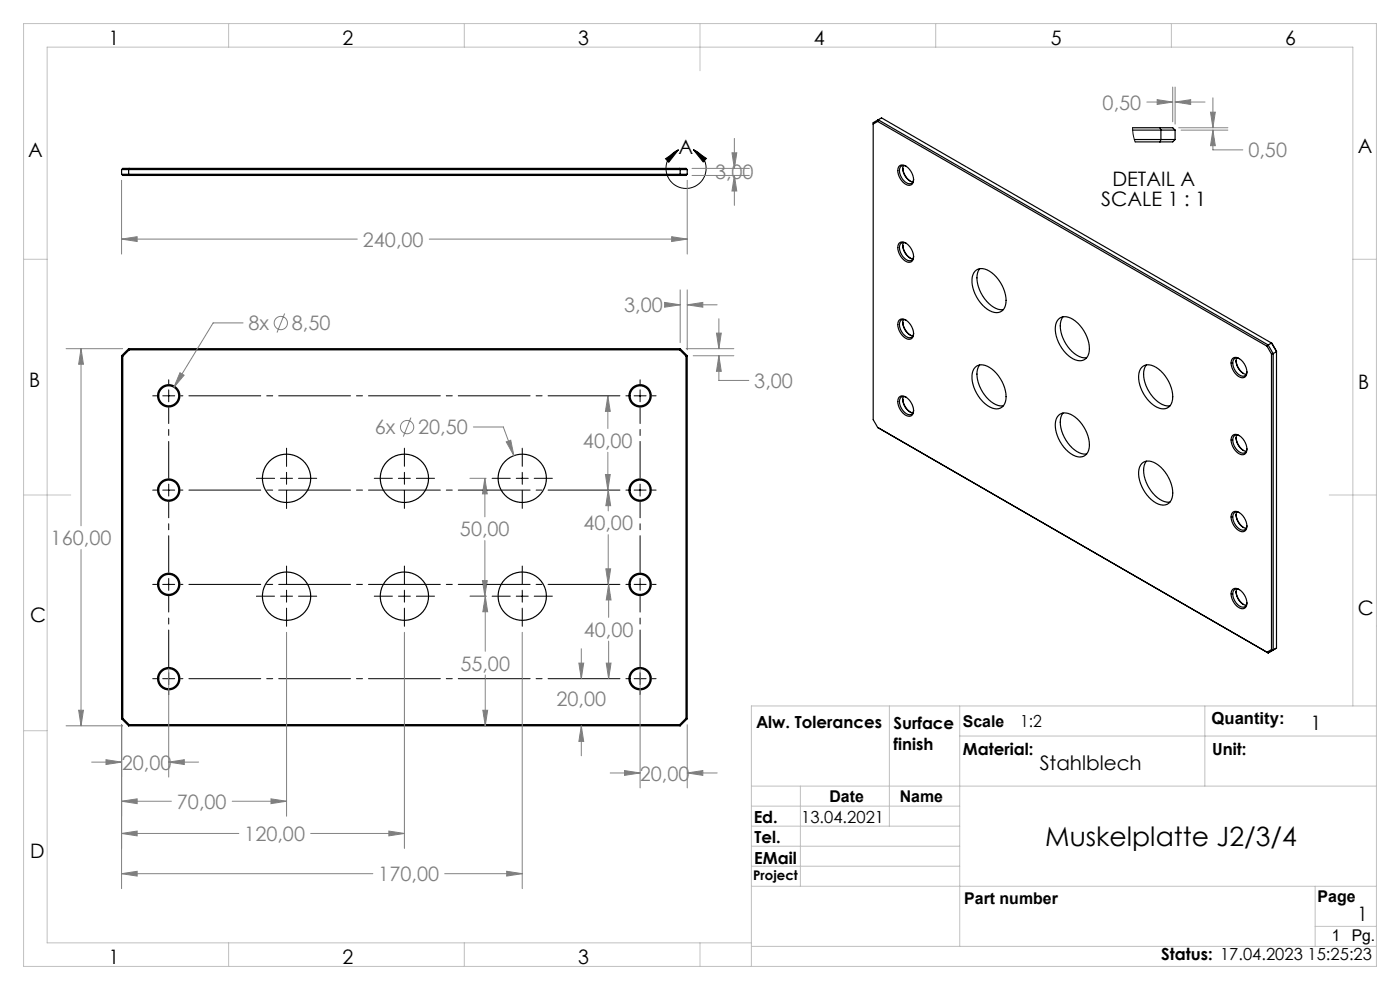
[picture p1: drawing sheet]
<svg xmlns="http://www.w3.org/2000/svg" width="297mm" height="210mm" viewBox="0 0 297 210" stroke-linecap="round" stroke-linejoin="round" font-family="sans-serif">
<g fill="none" stroke="#000" stroke-width=".25">
<path d="M25.8 36v1M25.8 36h120M25.8 36l.2-.3h119.5l.3 .3M25.8 37h120M25.8 37l.2 .2h119.5l.3-.2M27.4 35.7v1.5M144.2 35.7v1.5M145.8 36v1M186.2 25.8l-1 .5M186.2 25.8l82.6 47.6M186.2 25.8l.1-.4 82.7 47.8M190.8 35.2a1.52 1.52 0 0 1 2.2 .8 2.66 2.66 0 0 1 .5 3.1 1.52 1.52 0 0 1-2.2-.8 2.66 2.66 0 0 1-.5-3.1z"/>
<path d="M191.5 35.7a3.8 3.8 0 0 0 1.6 2.7M191.7 35.1a2.85 2.85 0 0 0 2 3.5M192.2 35.3a.98 .98 0 0 0-1.2 .1 .98 .98 0 0 0-.2 1.2 2.75 2.75 0 0 0 2.4 2.4 .91 .91 0 0 0 .6-1M240.3 27.1h8.5l.5 .5M240.3 27.6h9M240.6 29.6h8.7M246.1 27.1l.2 .5v2l-.2 .5M249.3 27.6v2M249.3 29.6l-.5 .5h-8M190.8 51.6a1.52 1.52 0 0 1 2.2 .7 2.66 2.66 0 0 1 .5 3.1 1.52 1.52 0 0 1-2.2-.7 2.66 2.66 0 0 1-.5-3.1zM191.5 52a3.8 3.8 0 0 0 1.6 2.8M191.7 51.4a2.85 2.85 0 0 0 2 3.5"/>
<path d="M192.2 51.6a.98 .98 0 0 0-1.2 .1 .98 .98 0 0 0-.2 1.2 2.75 2.75 0 0 0 2.4 2.4 .91 .91 0 0 0 .6-1M206.9 57.5a2.65 2.65 0 0 1 3.5 .4 7.5 7.5 0 0 1 2.9 6.9 2.08 2.08 0 0 1-3.4 1.1 7.4 7.4 0 0 1-3.5-7.7zM207.8 57a4.9 4.9 0 0 0 .3 5.1 5.7 5.7 0 0 0 4.6 3.6h.1M25.8 75.5l.2 .1M25.8 75.5v77M26 75.6v76.8M27.3 74h117M27.3 74l.1 .2M27.3 74l-1.5 1.5M27.4 74.2h116.8M27.4 74.2l-1.4 1.4M144.2 74.2l1.3 1.4"/>
<path d="M144.3 74l-.1 .2M144.3 74l1.5 1.5M145.5 75.6v76.8M145.8 75.5l-.3 .1M145.8 75.5v77M190.8 67.9a1.52 1.52 0 0 1 2.2 .7 2.66 2.66 0 0 1 .5 3.1 1.52 1.52 0 0 1-2.2-.7 2.66 2.66 0 0 1-.5-3.1zM191.5 68.3a3.8 3.8 0 0 0 1.6 2.8M191.7 67.8a2.85 2.85 0 0 0 2 3.4M192.2 67.9a.98 .98 0 0 0-1.2 .1 .98 .98 0 0 0-.2 1.2 2.75 2.75 0 0 0 2.4 2.4 .91 .91 0 0 0 .6-.9M206.9 77.9a2.65 2.65 0 0 1 3.5 .4 7.5 7.5 0 0 1 2.9 6.9 2.08 2.08 0 0 1-3.4 1.1 7.4 7.4 0 0 1-3.5-7.6zM207.8 77.4a4.9 4.9 0 0 0 .3 5.1 5.7 5.7 0 0 0 4.6 3.6h.1M224.6 67.7a2.65 2.65 0 0 1 3.5 .4 7.5 7.5 0 0 1 2.9 6.9 2.08 2.08 0 0 1-3.4 1.1 7.4 7.4 0 0 1-3.5-7.6z"/>
<path d="M225.5 67.2a4.9 4.9 0 0 0 .3 5.1 5.7 5.7 0 0 0 4.6 3.6h.1M242.2 77.9a2.65 2.65 0 0 1 3.6 .4 7.5 7.5 0 0 1 2.9 6.9 2.08 2.08 0 0 1-3.4 1.1 7.4 7.4 0 0 1-3.5-7.6zM243.2 77.4a4.9 4.9 0 0 0 .3 5.1 5.7 5.7 0 0 0 4.5 3.6h.2M261.5 76a1.52 1.52 0 0 1 2.2 .8 2.66 2.66 0 0 1 .5 3.1 1.52 1.52 0 0 1-2.2-.7 2.66 2.66 0 0 1-.5-3.2zM262.2 76.5a3.8 3.8 0 0 0 1.6 2.7M262.4 75.9a2.85 2.85 0 0 0 2 3.5M262.9 76.1a.98 .98 0 0 0-1.2 .1 .98 .98 0 0 0-.1 1.2 2.75 2.75 0 0 0 2.3 2.4 .91 .91 0 0 0 .6-1M268.8 73.4l.9 1.7M269 73.2l1.1 1.8M269 73.2l-.2 .2M269.7 72.8l-.7 .4M269.7 72.8l1.1 1.8-.7 .4"/>
<path d="M269.7 72.8l-82.7-47.8-1.8 1v63l1 1.7M269.7 75.1v62.7M269.7 72.8l1.1 1.7v63M270.1 75l-.4 .1M270.1 75v62.9M186.2 90.7l82.8 47.8M186.2 90.7h.1M190.8 84.2a1.52 1.52 0 0 1 2.2 .7 2.66 2.66 0 0 1 .5 3.2 1.52 1.52 0 0 1-2.2-.8 2.66 2.66 0 0 1-.5-3.1zM191.5 84.7a3.8 3.8 0 0 0 1.6 2.7M191.7 84.1a2.85 2.85 0 0 0 2 3.5M192.2 84.3a.98 .98 0 0 0-1.2 .1 .98 .98 0 0 0-.2 1.2 2.75 2.75 0 0 0 2.4 2.4 .91 .91 0 0 0 .6-1M224.6 88.1a2.65 2.65 0 0 1 3.5 .4 7.5 7.5 0 0 1 2.9 6.9 2.08 2.08 0 0 1-3.4 1.1 7.4 7.4 0 0 1-3.5-7.6z"/>
<path d="M225.5 87.6a4.9 4.9 0 0 0 .3 5.1 5.7 5.7 0 0 0 4.6 3.6h.1M242.2 98.3a2.65 2.65 0 0 1 3.6 .4 7.5 7.5 0 0 1 2.9 6.9 2.08 2.08 0 0 1-3.4 1.1 7.4 7.4 0 0 1-3.5-7.6zM243.2 97.8a4.9 4.9 0 0 0 .3 5.1 5.7 5.7 0 0 0 4.5 3.6h.2M261.5 92.4a1.52 1.52 0 0 1 2.2 .7 2.66 2.66 0 0 1 .5 3.1 1.52 1.52 0 0 1-2.2-.7 2.66 2.66 0 0 1-.5-3.1zM262.2 92.8a3.8 3.8 0 0 0 1.6 2.8M262.4 92.3a2.85 2.85 0 0 0 2 3.4M262.9 92.4a.98 .98 0 0 0-1.2 .1 .98 .98 0 0 0-.1 1.2 2.75 2.75 0 0 0 2.3 2.4 .91 .91 0 0 0 .6-.9M261.5 108.7a1.52 1.52 0 0 1 2.2 .7 2.66 2.66 0 0 1 .5 3.2 1.52 1.52 0 0 1-2.2-.8 2.66 2.66 0 0 1-.5-3.1zM262.2 109.2a3.8 3.8 0 0 0 1.6 2.7M262.4 108.6a2.85 2.85 0 0 0 2 3.5M262.9 108.7a.98 .98 0 0 0-1.2 .2 .98 .98 0 0 0-.1 1.2 2.75 2.75 0 0 0 2.3 2.4 .91 .91 0 0 0 .6-1M261.5 125a1.52 1.52 0 0 1 2.2 .8 2.66 2.66 0 0 1 .5 3.1 1.52 1.52 0 0 1-2.2-.7 2.66 2.66 0 0 1-.5-3.2z"/>
<path d="M262.2 125.5a3.8 3.8 0 0 0 1.6 2.7M262.4 124.9a2.85 2.85 0 0 0 2 3.5M262.9 125.1a.98 .98 0 0 0-1.2 .1 .98 .98 0 0 0-.1 1.2 2.75 2.75 0 0 0 2.3 2.4 .91 .91 0 0 0 .6-1M269.7 137.8l-.9 .6M269.7 137.8l.4 .1M269.7 138.1l-.7 .4M270.8 137.5l-.7 .4M270.8 137.5l-1.8 1M25.8 152.5l1.5 1.5M26 152.4l1.4 1.3M26 152.4l-.2 .1M27.3 154h117"/>
<path d="M27.4 153.7l-.1 .3M27.4 153.7h116.8M144.2 153.7l.1 .3M145.5 152.4l.3 .1M145.5 152.4l-1.3 1.3M145.8 152.5l-1.5 1.5"/>
<circle cx="35.8" cy="84" r="2.12"/>
<circle cx="35.8" cy="84" r="2.38"/>
<circle cx="135.8" cy="84" r="2.12"/>
<circle cx="135.8" cy="84" r="2.37"/>
<circle cx="35.8" cy="104" r="2.12"/>
<circle cx="35.8" cy="104" r="2.38"/>
<circle cx="60.8" cy="101.5" r="5.1"/>
<circle cx="85.8" cy="101.5" r="5.1"/>
<circle cx="110.8" cy="101.5" r="5.1"/>
<circle cx="135.8" cy="104" r="2.12"/>
<circle cx="135.8" cy="104" r="2.37"/>
<circle cx="35.8" cy="124" r="2.12"/>
<circle cx="35.8" cy="124" r="2.38"/>
<circle cx="60.8" cy="126.5" r="5.1"/>
<circle cx="85.8" cy="126.5" r="5.1"/>
<circle cx="110.8" cy="126.5" r="5.1"/>
<circle cx="135.8" cy="124" r="2.12"/>
<circle cx="135.8" cy="124" r="2.37"/>
<circle cx="35.8" cy="144" r="2.12"/>
<circle cx="35.8" cy="144" r="2.38"/>
<circle cx="135.8" cy="144" r="2.12"/>
<circle cx="135.8" cy="144" r="2.37"/>
</g>
<g fill="none" stroke="#000" stroke-width=".21">
<path d="M141.2 33.7l2.7-1.9-2 2.6zM147.1 31.8a4.3 4.3 0 0 1 1.9 6.5 4.3 4.3 0 0 1-6.8 0 4.3 4.3 0 0 1 1.7-6.5M147.1 31.8l2.8 1.8-.7 .8zM240.3 27.1l.1 1.5 .4 1.5M32.4 84h.9M34.5 84h2.6M35.8 80.6v.8M35.8 82.7v2.5M60.8 95.1v3.8M85.8 95.1v3.8M110.8 95.1v3.8M134.5 84h2.6"/>
<path d="M135.8 80.6v.8M135.8 82.7v2.5M138.3 84h.9M32.4 104h.9M34.5 104h2.6M35.8 102.7v2.5M54.4 101.5h3.9M59.5 101.5h2.6M60.8 100.2v2.5M60.8 104v3.9M63.3 101.5h3.9M79.4 101.5h3.9"/>
<path d="M84.5 101.5h2.6M85.8 100.2v2.5M85.8 104v3.9M88.3 101.5h3.9M104.4 101.5h3.9M109.5 101.5h2.6M110.8 100.2v2.5M110.8 104v3.9M113.3 101.5h3.9M134.5 104h2.6M135.8 102.7v2.5M138.3 104h.9"/>
<path d="M32.4 124h.9M34.5 124h2.6M35.8 122.7v2.5M54.4 126.5h3.9M59.5 126.5h2.6M60.8 120.1v3.8M60.8 125.2v2.5M60.8 129v3.9M63.3 126.5h3.9M79.4 126.5h3.9M84.5 126.5h2.6M85.8 120.1v3.8"/>
<path d="M85.8 125.2v2.5M85.8 129v3.9M88.3 126.5h3.9M104.4 126.5h3.9M109.5 126.5h2.6M110.8 120.1v3.8M110.8 125.2v2.5M110.8 129v3.9M113.3 126.5h3.9M134.5 124h2.6M135.8 122.7v2.5M138.3 124h.9"/>
<path d="M32.4 144h.9M34.5 144h2.6M35.8 142.7v2.5M35.8 146.5v.9M134.5 144h2.6M135.8 142.7v2.5M135.8 146.5v.9M138.3 144h.9"/>
</g>
<g fill="none" stroke="#808080" stroke-width=".21">
<path d="M248.8 18.5v7.3M249.3 18.5v7.8M25.8 38.2v15.7M145.8 38.2v15.7M146.8 35.7h12.2M146.8 37.2h12.2M155.3 32.4h1l-.5 3.3zM155.8 29.4v6.3M155.8 37.2v6.4M155.8 37.2l.5 3.3h-1zM243.3 21.6h5.5M245.5 21.1l3.3 .5-3.3 .6z"/>
<path d="M249.3 21.6h6.3M249.3 21.6l3.3-.5v1.1zM250.1 27.1h10.4M250.6 27.6h9.9M256.8 23.8h1l-.5 3.3zM257.3 27.6l.5 3.3h-1zM257.3 27.6v4.2h6.4M257.3 20.7v6.4M25.8 50.7h50M25.8 50.7l3.3-.5v1zM91.1 50.7h54.7M142.5 50.2l3.3 .5-3.3 .5z"/>
<path d="M14 74h12M17.2 74v37.5M17.2 74l.5 3.3h-1zM38.2 79.1l.8 .5-2.1 2.5zM51.6 68.5h-6.4l-8.3 13.6M60.4 66.5l-1.6 4M141 64.2l3.3 .5-3.3 .5zM141.8 64.7h2.5M144.3 61.5v11.2M145.6 74h10.1M145.8 64.7l3.3-.5v1zM145.8 61.5v12.7"/>
<path d="M145.8 64.7h6.3M147.1 75.5h8.6M152 70.7h1l-.5 3.3zM152.5 75.5l.5 3.3h-1zM152.5 75.5v5.2h6.4M152.5 67.6v6.4M87.2 88.6l-1.6 4M100.4 90.6h6.4l2.2 6.1M107.4 93.7l1-.3 .6 3.3zM129 84v6.9M129 95.9v8.1M129 84l.5 3.3h-1.1z"/>
<path d="M17.2 116.6v37.4M99.7 101.5h3.4M102.9 101.5l.5 3.3h-1zM102.9 101.5v8.1M102.9 114.7v11.8M128.4 100.7h1.1l-.5 3.3zM129 104v4.4M129 113.4v10.6M129 104l.5 3.3h-1zM60.8 134.1v39M85.8 134.1v45.9M99.7 126.5h3.4"/>
<path d="M102.4 123.2h1l-.5 3.3zM102.9 126.5l.6 3.3h-1.1zM102.9 126.5v11.6M110.8 134.1v54.4M123.3 137.6v6.4M128.5 120.7h1l-.5 3.3zM129.1 124v7M129.1 136v8M129.1 124l.5 3.3h-1zM14 154h12M16.7 150.7h1l-.5 3.3zM25.8 153.7v34.8"/>
<path d="M35.8 141.8v23M102.4 150.7h1.1l-.6 3.3zM102.9 143.2v10.8M122.8 140.7h1l-.5 3.3zM123.3 154v6.3M123.3 154l.5 3.3h-1zM128.6 140.7h1l-.5 3.3zM135.8 141.8v25.3M145.8 153.7v13.4M19.4 161.7h6.4M22.5 161.2l3.3 .5-3.3 .5zM25.8 170h10.6"/>
<path d="M25.8 176.8h24.9M25.8 170l3.3-.5v1zM25.8 176.8l3.3-.5v1zM35.8 161.7h6.3M35.8 161.7l3.3-.5v1zM49.3 170h11.5M57.5 169.5l3.3 .5-3.3 .5zM65.9 176.8h19.9M82.5 176.3l3.3 .5-3.3 .5zM129.4 164h6.4M132.5 163.5l3.3 .5-3.3 .5zM145.8 164l3.3-.5v1z"/>
<path d="M145.8 164h6.3M25.8 185.3h53.3M25.8 185.3l3.3-.5v1zM94.3 185.3h16.5M107.5 184.8l3.3 .5-3.3 .5z"/>
<circle cx="59.6" cy="68.5" r="1.41"/>
<circle cx="86.4" cy="90.6" r="1.41"/>
</g>
<path d="M38.3 84h95M38.3 104h95M38.3 124h95M38.3 144h95" fill="none" stroke="#000" stroke-width=".21" stroke-dasharray="15.2 1.3 1.3 1.3" stroke-dashoffset="-1.7"/>
<path d="M35.8 101.4v-14.9M135.8 101.4v-14.9M35.8 121.4v-14.9M135.8 121.4v-14.9M35.8 141.4v-14.9M135.8 141.4v-14.9" fill="none" stroke="#000" stroke-width=".21" stroke-dasharray="15.2 1.3 1.3 1.3" stroke-dashoffset="7.5"/>
<g fill="none" stroke="#c0c0c0" stroke-width=".21">
<path d="M5 5h287v200h-287zM48.5 5v5M98.5 5v5M148.5 5v10M198.5 5v5M248.5 5v5M5 55h5M287 55h5M5 105h10M282 105h10M5 155h5M188.7 149.8v25.5"/>
<path d="M203.6 149.8v51M203.6 156.1h88.4M255.6 149.8v17M287 149.8v-139.8h-277v190h149.4M292 149.8h-132.6v55.2M159.4 166.8h132.6M159.4 179.5h44.2M159.4 175.3h44.2M159.4 171h44.2M169.8 166.8v21.2M159.4 183.8h44.2M159.4 188h132.6"/>
<path d="M279 188v12.8M279 196.5h13M48.5 200v5M98.5 200v5M148.5 200v5M159.4 200.8h132.6"/>
</g>
<path d="M141.2 33.7l2.7-1.9-2 2.6zM147.1 31.8l2.8 1.8-.7 .8z" fill="#000"/>
<path d="M16.7 150.7h1l-.5 3.3zM17.2 74l.5 3.3h-1zM107.4 93.7l1.6 3-.6-3.3zM123.3 154l.5 3.3h-1zM122.8 140.7h1l-.5 3.3zM22.5 161.2l3.3 .5-3.3 .5zM35.8 161.7l3.3-.5v1zM132.5 163.5l3.3 .5-3.3 .5zM145.8 164l3.3-.5v1zM128.6 140.7h1l-.5 3.3zM129.1 124l.5 3.3h-1zM128.5 120.7h1l-.5 3.3zM129 104l.5 3.3h-1zM128.4 100.7h1.1l-.5 3.3zM129 84l.5 3.3h-1.1zM102.9 126.5l.6 3.3h-1.1zM102.4 150.7h1.1l-.6 3.3zM102.4 123.2h1l-.5 3.3zM102.9 101.5l.5 3.3h-1zM25.8 170l3.3-.5v1zM57.5 169.5l3.3 .5-3.3 .5zM25.8 176.8l3.3-.5v1zM82.5 176.3l3.3 .5-3.3 .5zM25.8 185.3l3.3-.5v1zM107.5 184.8l3.3 .5-3.3 .5zM152 70.7h1l-.5 3.3zM152.5 75.5l.5 3.3h-1zM141 64.2l3.3 .5-3.3 .5zM145.8 64.7l3.3-.5v1zM38.2 79.1l-1.3 3 2.1-2.5zM155.3 32.4h1l-.5 3.3zM155.8 37.2l.5 3.3h-1zM25.8 50.7l3.3-.5v1zM142.5 50.2l3.3 .5-3.3 .5zM257.3 27.6l.5 3.3h-1zM256.8 23.8h1l-.5 3.3zM249.3 21.6l3.3-.5v1.1zM245.5 21.1l3.3 .5-3.3 .6z" fill="#808080"/>
<text font-size="5.6" x="221.7" y="179.4">Muskelplatte J2/3/4</text>
<g font-size="4.2">
<text x="23.1" y="9.5">1</text>
<text x="72.7" y="9.5">2</text>
<text x="122.7" y="9.5">3</text>
<text x="172.7" y="9.5">4</text>
<text x="222.9" y="9.6">5</text>
<text x="272.7" y="9.5">6</text>
<text x="6" y="33.2">A</text>
<text x="143.9" y="32.7">A</text>
<text x="288" y="32.5">A</text>
<text x="236" y="39.4">DETAIL A</text>
<text x="233.6" y="43.6">SCALE 1 : 1</text>
<text x="6.2" y="82">B</text>
<text x="288.1" y="82.4">B</text>
<text x="288" y="130.5">C</text>
<text x="6.4" y="132">C</text>
<text x="278" y="154.9">1</text>
<text x="220.6" y="163.2">Stahlblech</text>
<text x="6.4" y="182">D</text>
<text x="288" y="195.3">1</text>
<text x="23.1" y="204.5">1</text>
<text x="72.7" y="204.5">2</text>
<text x="122.7" y="204.5">3</text>
</g>
<g font-size="4.2" fill="#808080">
<text x="233.9" y="23.2">0,50</text>
<text x="264.8" y="33.4">0,50</text>
<text x="151.7" y="38">3,00</text>
<text x="77" y="52.3">240,00</text>
<text x="52.7" y="70.1">8x</text>
<text x="61.9" y="70.1">8,50</text>
<text x="132.4" y="66.3">3,00</text>
<text x="160" y="82.3">3,00</text>
<text x="79.5" y="92.2">6x</text>
<text x="88.7" y="92.1">20,50</text>
<text x="123.7" y="95">40,00</text>
<text x="97.6" y="113.8">50,00</text>
<text x="123.8" y="112.5">40,00</text>
<text x="10.7" y="115.7">160,00</text>
<text x="123.8" y="135.1">40,00</text>
<text x="97.7" y="142.3">55,00</text>
<text x="118" y="149.8">20,00</text>
<text x="25.8" y="163.3">20,00</text>
<text x="135.7" y="165.6">20,00</text>
<text x="37.5" y="171.6">70,00</text>
<text x="51.8" y="178.4">120,00</text>
<text x="80.3" y="186.9">170,00</text>
</g>
<g font-size="3.5">
<text x="160.4" y="154.4">Alw. Tolerances</text>
<text x="189.5" y="154.6">Surface</text>
<text x="216.4" y="154.3">1:2</text>
<text x="257" y="153.5">Quantity:</text>
<text x="189.5" y="159.1">finish</text>
<text x="204.3" y="160.3">Material:</text>
<text x="257.2" y="160.1">Unit:</text>
<text x="159.9" y="174.6">Ed.</text>
<text x="160.1" y="178.7">Tel.</text>
<text x="170" y="174.6">13.04.2021</text>
<text x="160" y="183.2">EMail</text>
<text x="246.4" y="203.6">Status: 17.04.2023 15:25:23</text>
</g>
<g font-size="3.4">
<text x="204.3" y="154.3">Scale</text>
<text x="176" y="170.1">Date</text>
<text x="190.9" y="170.1">Name</text>
<text x="204.6" y="191.8">Part number</text>
<text x="279.5" y="191.3">Page</text>
<text x="282.6" y="199.6">1</text>
<text x="286.8" y="199.6">Pg.</text>
</g>
<text font-size="2.8" x="159.8" y="186.7">Project</text>
</svg>
